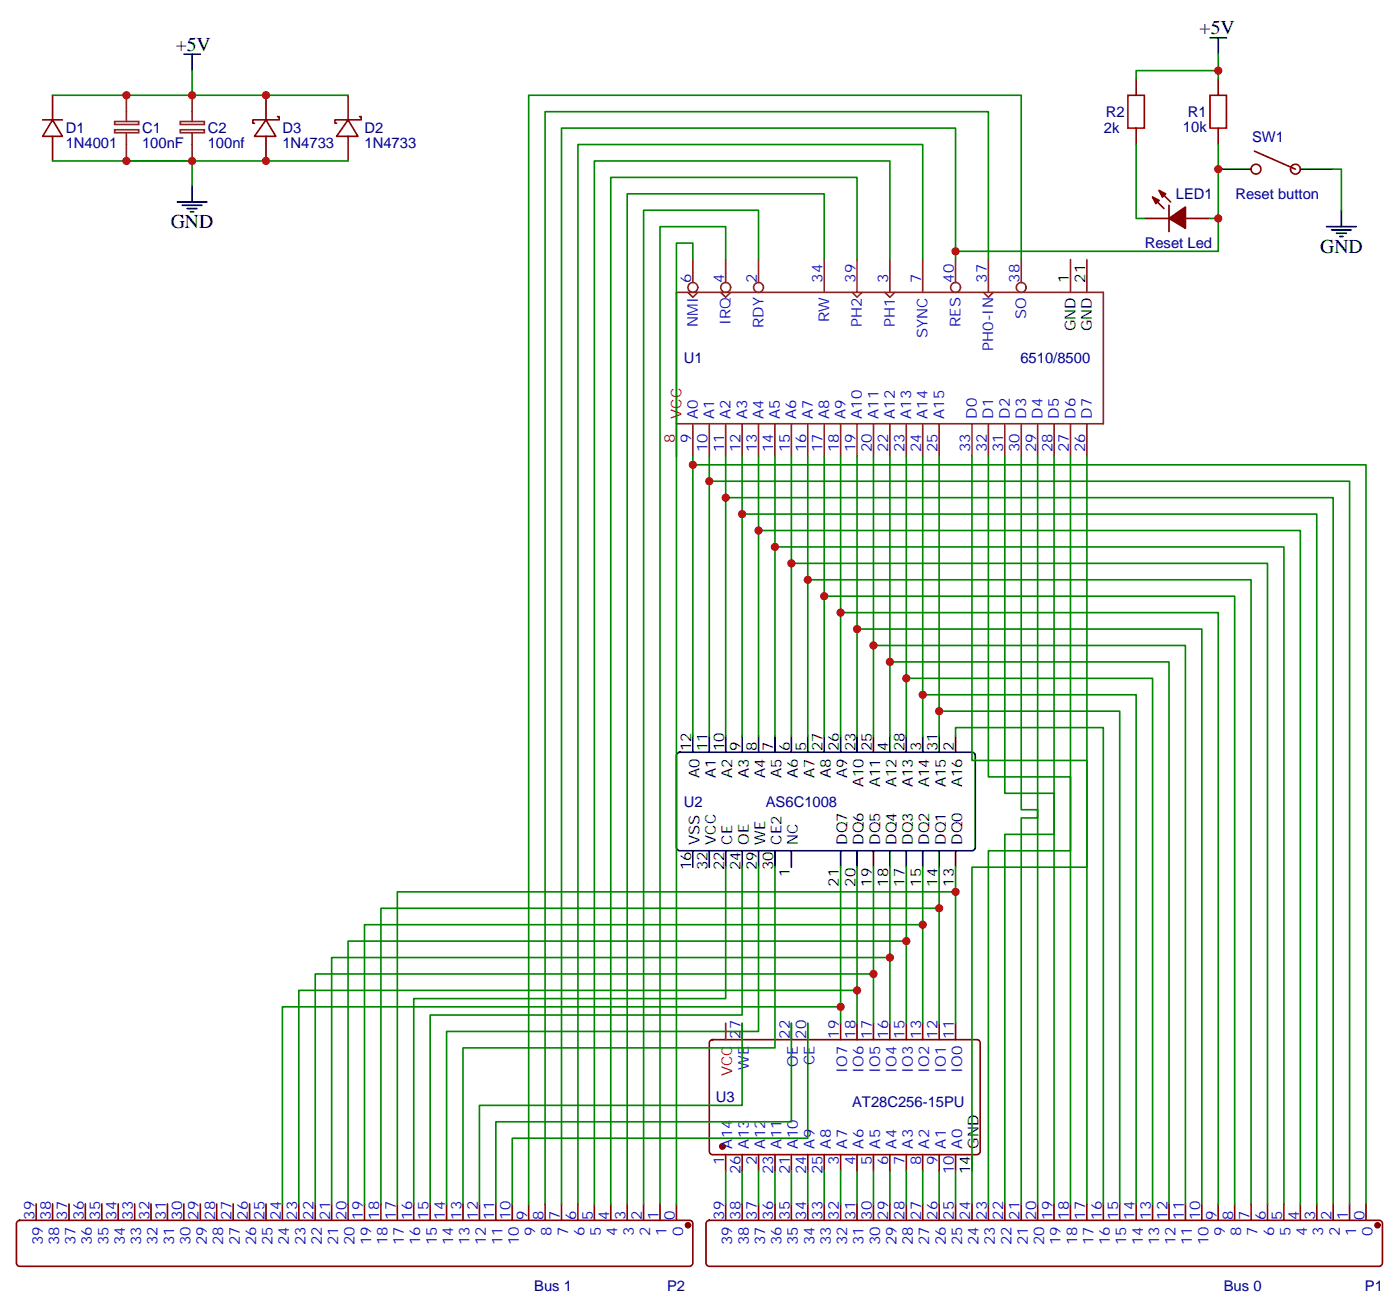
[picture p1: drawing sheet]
<svg xmlns="http://www.w3.org/2000/svg" width="301mm" height="282mm" viewBox="0 0 301 282" stroke-linecap="round" stroke-linejoin="round" font-family="sans-serif">
<g fill="none" stroke="#8c2424" stroke-width=".35">
<path d="M24.6 27.9h5.2v.6h-5.2zM24.6 26.1h5.2v.6h-5.2zM27.2 20.5v5.6M27.2 28.6v6M38.7 27.9h5.2v.6h-5.2zM38.7 26.1h5.2v.6h-5.2zM41.3 20.5v5.6M41.3 28.6v6M148.9 55.7v5M155.9 55.7v5M163 55.7v5M177.1 55.7v7.1"/>
<path d="M184.1 55.7v7.1M191.2 55.7v7.1M198.3 55.7v7.1M205.3 55.7v5M212.4 55.7v7.1M219.4 55.7v5M230 55.7v7.1M233.5 55.7v7.1M147.8 62.8l1.1 1.1 1-1.1M154.9 62.8l1 1.1 1.1-1.1M183.1 62.8l1 1.1 1.1-1.1M190.1 62.8l1.1 1.1 1.1-1.1"/>
<path d="M211.3 62.8l1.1 1.1 1-1.1M145.3 91h91.8v-28.2h-91.8v35.3M148.9 91v7.1M152.4 91v7.1M155.9 91v7.1M159.5 91v7.1M163 91v7.1M166.5 91v7.1M170 91v7.1M173.6 91v7.1M177.1 91v7.1M180.6 91v7.1"/>
<path d="M184.1 91v7.1M187.7 91v7.1M191.2 91v7.1M194.7 91v7.1M198.3 91v7.1M201.8 91v7.1M208.8 91v7.1M212.4 91v7.1M215.9 91v7.1M219.4 91v7.1M223 91v7.1M226.5 91v7.1"/>
<path d="M230 91v7.1M233.5 91v7.1"/>
<circle cx="148.9" cy="61.7" r="1.06"/>
<circle cx="155.9" cy="61.7" r="1.06"/>
<circle cx="163" cy="61.7" r="1.06"/>
<circle cx="205.3" cy="61.7" r="1.06"/>
<circle cx="219.4" cy="61.7" r="1.06"/>
</g>
<g fill="none" stroke="#000" stroke-width=".35">
<path d="M39.5 11.6h3.5M41.3 11.6v3.6M260 8.1h3.5M261.8 8.1v3.5M41.3 39.9v3.5M261.8 36.3h7M279.4 36.3h7.1M38.1 43.4h6.3M39.2 44.1h4.2M40.2 44.8h2.1M40.9 45.5h.7M285 48.7h6.4"/>
<path d="M286.1 49.4h4.2M287.2 50.1h2.1M287.9 50.8h.7M288.2 45.2v3.5M148.9 158v3.6M152.4 158v3.6M155.9 158v3.6M159.5 158v3.6M163 158v3.6M166.5 158v3.6M170 158v3.6M173.6 158v3.6"/>
<path d="M177.1 158v3.6M180.6 158v3.6M184.1 158v3.6M187.7 158v3.6M191.2 158v3.6M194.7 158v3.6M198.3 158v3.6M201.8 158v3.6M205.3 158v3.6M145.6 161.8l.4-.2h62.8a.71 .71 0 0 1 .7 .7v19.7a.76 .76 0 0 1-.7 .7h-62.8a.76 .76 0 0 1-.7-.7v-19.7zM148.9 182.7v3.6M152.4 182.7v3.6"/>
<path d="M155.9 182.7v3.6M159.5 182.7v3.6M163 182.7v3.6M166.5 182.7v3.6M170 182.7v3.6M180.6 182.7v3.6M184.1 182.7v3.6M187.7 182.7v3.6M191.2 182.7v3.6M194.7 182.7v3.6M198.3 182.7v3.6M201.8 182.7v3.6"/>
<path d="M205.3 182.7v3.6M208.8 248v3.5"/>
</g>
<g fill="none" stroke="#870000" stroke-width=".35">
<path d="M244.1 16.9v3.6M261.8 16.9v3.6M9.2 25.8h4.2M11.3 25.8l2.1 3.5h-4.2zM11.3 20.5v5.3M11.3 29.3v5.3M57.1 25.8l2.2 3.5h-4.6zM57.1 20.5v5.3M57.1 29.3v5.3M59.6 25h.4v.8h-5.7v.7h.4M74.8 25.8l2.1 3.5h-4.6zM74.8 20.5v5.3"/>
<path d="M74.8 29.3v5.3M77.3 25h.3v.8h-5.6v.7h.3M244.1 27.5v3.5M261.8 27.5v3.5M268.8 36.3a1.06 1.06 0 0 1 1.5-.9 1.06 1.06 0 0 1 .3 1.7 1.06 1.06 0 0 1-1.7-.4l-.1-.4M269.5 32.5l8.8 3.8M277.3 36.3a1.06 1.06 0 0 1 1.5-.9 1.06 1.06 0 0 1 .3 1.7 1.06 1.06 0 0 1-1.8-.4v-.4M245.9 46.9h5.3M247.6 42.3l2.5 2.5M249.1 40.9l2.4 2.5M251.2 44.1v5.6M254.7 46.9h5.3"/>
<path d="M159.5 219.8v3.5M170 219.8v3.5M173.6 219.8v3.5M180.6 219.8v3.5M184.1 219.8v3.5M187.7 219.8v3.5M191.2 219.8v3.5M194.7 219.8v3.5M198.3 219.8v3.5M201.8 219.8v3.5M205.3 219.8v3.5M152.6 223.5l.5-.2h56.8a.71 .71 0 0 1 .7 .7v23.3a.76 .76 0 0 1-.7 .7h-56.8a.76 .76 0 0 1-.7-.7v-23.3z"/>
<path d="M7.8 258.6v3.5M11.3 258.6v3.5M14.8 258.6v3.5M18.3 258.6v3.5M21.9 258.6v3.5M25.4 258.6v3.5M28.9 258.6v3.5M32.5 258.6v3.5M36 258.6v3.5M39.5 258.6v3.5M43 258.6v3.5M46.6 258.6v3.5"/>
<path d="M50.1 258.6v3.5M53.6 258.6v3.5M57.1 258.6v3.5M60.7 258.6v3.5M64.2 258.6v3.5M67.7 258.6v3.5M71.3 258.6v3.5M74.8 258.6v3.5M78.3 258.6v3.5M81.8 258.6v3.5M85.4 258.6v3.5M88.9 258.6v3.5"/>
<path d="M92.4 258.6v3.5M96 258.6v3.5M99.5 258.6v3.5M103 258.6v3.5M106.5 258.6v3.5M110.1 258.6v3.5M113.6 258.6v3.5M117.1 258.6v3.5M120.6 258.6v3.5M124.2 258.6v3.5M127.7 258.6v3.5M131.2 258.6v3.5"/>
<path d="M134.8 258.6v3.5M138.3 258.6v3.5M141.8 258.6v3.5M145.3 258.6v3.5M155.9 248v3.5M155.9 258.6v3.5M159.5 248v3.5M159.5 258.6v3.5M163 248v3.5M163 258.6v3.5M166.5 248v3.5M166.5 258.6v3.5"/>
<path d="M170 248v3.5M170 258.6v3.5M173.6 248v3.5M173.6 258.6v3.5M177.1 248v3.5M177.1 258.6v3.5M180.6 248v3.5M180.6 258.6v3.5M184.1 248v3.5M184.1 258.6v3.5M187.7 248v3.5M187.7 258.6v3.5"/>
<path d="M191.2 248v3.5M191.2 258.6v3.5M194.7 248v3.5M194.7 258.6v3.5M198.3 248v3.5M198.3 258.6v3.5M201.8 248v3.5M201.8 258.6v3.5M205.3 248v3.5M205.3 258.6v3.5M208.8 258.6v3.5M212.4 258.6v3.5"/>
<path d="M215.9 258.6v3.5M219.4 258.6v3.5M223 258.6v3.5M226.5 258.6v3.5M230 258.6v3.5M233.5 258.6v3.5M237.1 258.6v3.5M240.6 258.6v3.5M244.1 258.6v3.5M247.6 258.6v3.5M251.2 258.6v3.5M254.7 258.6v3.5"/>
<path d="M258.2 258.6v3.5M261.8 258.6v3.5M265.3 258.6v3.5M268.8 258.6v3.5M272.3 258.6v3.5M275.9 258.6v3.5M279.4 258.6v3.5M282.9 258.6v3.5M286.5 258.6v3.5M290 258.6v3.5M293.5 258.6v3.5M3.8 262.3l.4-.2h144a.71 .71 0 0 1 .7 .7v8.5a.76 .76 0 0 1-.7 .7h-144a.76 .76 0 0 1-.7-.7v-8.5z"/>
<path d="M151.9 262.3l.5-.2h143.9a.71 .71 0 0 1 .7 .7v8.5a.76 .76 0 0 1-.7 .7h-143.9a.76 .76 0 0 1-.7-.7v-8.5z"/>
</g>
<g fill="#870000" stroke="#870000" stroke-width=".35">
<path d="M247.6 42.3l1.5 .7-.7 .7z"/>
<path d="M249.1 40.9l1.4 .7-.7 .7z"/>
<path d="M251.2 46.9l3.5-2.5v4.6z"/>
<circle cx="155.2" cy="246.2" r=".53"/>
<circle cx="296" cy="263.2" r=".53"/>
<circle cx="147.8" cy="263.2" r=".53"/>
</g>
<path d="M155.9 219.8v3.5" fill="none" stroke="#f00" stroke-width=".35"/>
<path d="M242.4 20.5h3.5v7h-3.5zM260 20.5h3.5v7h-3.5z" fill="none" stroke="#a10000" stroke-width=".35"/>
<g fill="none" stroke="#008700" stroke-width=".35">
<path d="M41.3 15.2v5.3h-30M261.8 15.2h-17.7v1.7M261.8 11.6v5.3M11.3 34.6h63.5M27.2 34.6h14.1v5.3M41.3 20.5h33.5M244.1 31v15.9h1.8M261.8 31v15.9h-1.8M286.5 36.3h1.7v8.9M148.9 55.7v-3.5h-3.6v206.4M155.9 55.7v-7h-14.1v209.9M163 55.7v-10.5h-24.7v213.4"/>
<path d="M177.1 55.7v-14.1h-42.3v217M184.1 55.7v-17.6h-52.9v220.5M191.2 55.7v-21.1h-63.5v224M198.3 55.7v-24.7h-74.1v227.6M205.3 55.7v-28.2h-84.7v231.1M212.4 55.7v-31.7h-95.3v234.6M219.4 55.7v-35.2h-105.8v238.1M261.8 46.9v7.1h-56.5M148.9 99.8h144.6v158.8M148.9 98.1v59.9M152.4 98.1v59.9M155.9 98.1v59.9"/>
<path d="M159.5 98.1v59.9M163 98.1v59.9M166.5 98.1v59.9M170 98.1v59.9M173.6 98.1v59.9M177.1 98.1v59.9M180.6 98.1v59.9M184.1 98.1v59.9M187.7 98.1v59.9M191.2 98.1v59.9M194.7 98.1v59.9M198.3 98.1v59.9"/>
<path d="M201.8 98.1v59.9M208.8 98.1v65.2h24.7v95.3M212.4 98.1v68.8h17.6v91.7M215.9 98.1v72.3h10.6v88.2M219.4 98.1v75.8h3.6v84.7M223 98.1v77.6h-3.6v82.9M226.5 98.1v81.1h-10.6v79.4M230 98.1v84.6h-17.6v75.9M233.5 98.1v88.2h-24.7v72.3M152.4 103.4h137.6v155.2M155.9 106.9h130.6v151.7M159.5 110.4h123.4v148.2"/>
<path d="M163 113.9h116.4v144.7M166.5 117.5h109.4v141.1M170 121h102.3v137.6M173.6 124.5h95.2v134.1M177.1 128.1h88.2v130.5M180.6 131.6h81.2v127M184.1 135.1h74.1v123.5M187.7 138.6h67v120M191.2 142.2h60v116.4M194.7 145.7h52.9v112.9M198.3 149.2h45.8v109.4M201.8 152.8h38.8v105.8"/>
<path d="M205.3 158v-1.7h31.8v102.3M155.9 186.3v28.2h-67v44.1M159.5 186.3v31.7h-67.1v40.6M163 186.3v35.2h-67v37.1M166.5 186.3v38.8h-67v33.5M180.6 186.3v33.5M184.1 186.3v33.5M187.7 186.3v33.5M191.2 186.3v33.5M194.7 186.3v33.5M198.3 198.6h-120v60M198.3 186.3v33.5"/>
<path d="M201.8 195.1h-120v63.5M201.8 186.3v33.5M205.3 191.6h-119.9v67M205.3 186.3v33.5M159.5 219.8v17.6h-56.5v21.2M170 219.8v21.1h-63.5v17.7M173.6 219.8v24.7h-63.5v14.1M180.6 216.3h-119.9v42.3M184.1 212.7h-119.9v45.9M187.7 209.2h-120v49.4M191.2 205.7h-119.9v52.9M194.7 202.1h-119.9v56.5"/>
<path d="M155.9 251.5v7.1M159.5 251.5v7.1M163 251.5v7.1M166.5 251.5v7.1M170 251.5v7.1M173.6 251.5v7.1M177.1 251.5v7.1M180.6 251.5v7.1M184.1 251.5v7.1M187.7 251.5v7.1M191.2 251.5v7.1M194.7 251.5v7.1"/>
<path d="M198.3 251.5v7.1M201.8 251.5v7.1M205.3 251.5v7.1"/>
</g>
<g fill="#c00">
<circle cx="198.3" cy="149.2" r=".88"/>
<circle cx="191.2" cy="142.2" r=".88"/>
<circle cx="184.2" cy="135.1" r=".88"/>
<circle cx="177.1" cy="128.1" r=".88"/>
<circle cx="170" cy="121" r=".88"/>
<circle cx="163" cy="113.9" r=".88"/>
<circle cx="155.9" cy="106.9" r=".88"/>
<circle cx="152.4" cy="103.4" r=".88"/>
<circle cx="159.5" cy="110.4" r=".88"/>
<circle cx="166.5" cy="117.5" r=".88"/>
<circle cx="173.6" cy="124.5" r=".88"/>
<circle cx="180.6" cy="131.6" r=".88"/>
<circle cx="187.7" cy="138.6" r=".88"/>
<circle cx="194.7" cy="145.7" r=".88"/>
<circle cx="201.8" cy="152.8" r=".88"/>
<circle cx="148.9" cy="99.8" r=".88"/>
<circle cx="205.3" cy="191.6" r=".88"/>
<circle cx="201.8" cy="195.1" r=".88"/>
<circle cx="198.3" cy="198.6" r=".88"/>
<circle cx="194.7" cy="202.1" r=".88"/>
<circle cx="191.2" cy="205.7" r=".88"/>
<circle cx="187.7" cy="209.2" r=".88"/>
<circle cx="184.2" cy="212.7" r=".88"/>
<circle cx="180.6" cy="216.3" r=".88"/>
<circle cx="27.2" cy="34.6" r=".88"/>
<circle cx="57.2" cy="34.6" r=".88"/>
<circle cx="41.3" cy="34.6" r=".88"/>
<circle cx="41.3" cy="20.5" r=".88"/>
<circle cx="27.2" cy="20.5" r=".88"/>
<circle cx="57.2" cy="20.5" r=".88"/>
<circle cx="261.8" cy="36.3" r=".88"/>
<circle cx="261.8" cy="15.2" r=".88"/>
<circle cx="261.8" cy="46.9" r=".88"/>
<circle cx="205.3" cy="54" r=".88"/>
</g>
<g font-size="4.2">
<text x="37.7" y="10.9">+5V</text>
<text x="257.8" y="7.4">+5V</text>
<text x="36.7" y="49">GND</text>
<text x="283.7" y="54.3">GND</text>
</g>
<g font-size="3.2" fill="#000080">
<text x="14.1" y="28.6">D1</text>
<text x="30.5" y="28.6">C1</text>
<text x="44.6" y="28.6">C2</text>
<text x="60.7" y="28.6">D3</text>
<text x="78.3" y="28.6">D2</text>
<text x="237.2" y="28.6">2k</text>
<text x="237.6" y="25.1">R2</text>
<text x="254.2" y="28.3">10k</text>
<text x="255.2" y="25.1">R1</text>
<text x="14.1" y="31.8">1N4001</text>
<text x="30.5" y="31.8">100nF</text>
<text x="44.6" y="31.8">100nf</text>
<text x="60.7" y="31.8">1N4733</text>
<text x="78.3" y="31.8">1N4733</text>
<text x="269" y="30.4">SW1</text>
<text x="252.6" y="42.7">LED1</text>
<text x="265.4" y="42.7">Reset button</text>
<text x="246" y="53.3">Reset Led</text>
<text x="146.9" y="78.1">U1</text>
<text x="219.3" y="78.1">6510/8500</text>
<text x="146.9" y="173.3">U2</text>
<text x="164.5" y="173.3">AS6C1008</text>
<text x="153.8" y="236.8">U3</text>
<text x="183.1" y="237.8">AT28C256-15PU</text>
<text x="114.8" y="277.4">Bus 1</text>
<text x="143.3" y="277.4">P2</text>
<text x="262.9" y="277.4">Bus 0</text>
<text x="293.3" y="277.4">P1</text>
</g>
<g font-size="3.2" fill="#00f">
<text x="148.5" y="60.7" transform="rotate(-90 148.5 60.7)">6</text>
<text x="155.6" y="60.7" transform="rotate(-90 155.6 60.7)">4</text>
<text x="162.6" y="60.7" transform="rotate(-90 162.6 60.7)">2</text>
<text x="176.7" y="60.7" transform="rotate(-90 176.7 60.7)">34</text>
<text x="183.8" y="60.7" transform="rotate(-90 183.8 60.7)">39</text>
<text x="190.9" y="60.7" transform="rotate(-90 190.9 60.7)">3</text>
<text x="197.9" y="60.7" transform="rotate(-90 197.9 60.7)">7</text>
<text x="205" y="60.7" transform="rotate(-90 205 60.7)">40</text>
<text x="212" y="60.7" transform="rotate(-90 212 60.7)">37</text>
<text x="219.1" y="60.7" transform="rotate(-90 219.1 60.7)">38</text>
<text x="149.9" y="70.2" transform="rotate(-90 149.9 70.2)">NMI</text>
<text x="157" y="69.9" transform="rotate(-90 157 69.9)">IRQ</text>
<text x="164" y="70.5" transform="rotate(-90 164 70.5)">RDY</text>
<text x="178.2" y="69.2" transform="rotate(-90 178.2 69.2)">RW</text>
<text x="185.2" y="70.2" transform="rotate(-90 185.2 70.2)">PH2</text>
<text x="192.3" y="70.2" transform="rotate(-90 192.3 70.2)">PH1</text>
<text x="206.4" y="70.2" transform="rotate(-90 206.4 70.2)">RES</text>
<text x="220.5" y="68.5" transform="rotate(-90 220.5 68.5)">SO</text>
<text x="199.3" y="72.6" transform="rotate(-90 199.3 72.6)">SYNC</text>
<text x="213.4" y="75.3" transform="rotate(-90 213.4 75.3)">PH0-IN</text>
<text x="149.9" y="90" transform="rotate(-90 149.9 90)">A0</text>
<text x="153.5" y="90" transform="rotate(-90 153.5 90)">A1</text>
<text x="157" y="90" transform="rotate(-90 157 90)">A2</text>
<text x="160.5" y="90" transform="rotate(-90 160.5 90)">A3</text>
<text x="164" y="90" transform="rotate(-90 164 90)">A4</text>
<text x="167.6" y="90" transform="rotate(-90 167.6 90)">A5</text>
<text x="171.1" y="90" transform="rotate(-90 171.1 90)">A6</text>
<text x="174.6" y="90" transform="rotate(-90 174.6 90)">A7</text>
<text x="178.2" y="90" transform="rotate(-90 178.2 90)">A8</text>
<text x="181.7" y="90" transform="rotate(-90 181.7 90)">A9</text>
<text x="185.2" y="90" transform="rotate(-90 185.2 90)">A10</text>
<text x="188.7" y="90" transform="rotate(-90 188.7 90)">A11</text>
<text x="192.3" y="90" transform="rotate(-90 192.3 90)">A12</text>
<text x="195.8" y="90" transform="rotate(-90 195.8 90)">A13</text>
<text x="199.3" y="90" transform="rotate(-90 199.3 90)">A14</text>
<text x="202.8" y="90" transform="rotate(-90 202.8 90)">A15</text>
<text x="209.9" y="90" transform="rotate(-90 209.9 90)">D0</text>
<text x="213.4" y="90" transform="rotate(-90 213.4 90)">D1</text>
<text x="217" y="90" transform="rotate(-90 217 90)">D2</text>
<text x="220.5" y="90" transform="rotate(-90 220.5 90)">D3</text>
<text x="224" y="90" transform="rotate(-90 224 90)">D4</text>
<text x="227.5" y="90" transform="rotate(-90 227.5 90)">D5</text>
<text x="231.1" y="90" transform="rotate(-90 231.1 90)">D6</text>
<text x="234.6" y="90" transform="rotate(-90 234.6 90)">D7</text>
<text x="148.5" y="95.1" transform="rotate(-90 148.5 95.1)">9</text>
<text x="152" y="97.2" transform="rotate(-90 152 97.2)">10</text>
<text x="155.6" y="97.2" transform="rotate(-90 155.6 97.2)">11</text>
<text x="159.1" y="97.2" transform="rotate(-90 159.1 97.2)">12</text>
<text x="162.6" y="97.2" transform="rotate(-90 162.6 97.2)">13</text>
<text x="166.2" y="97.2" transform="rotate(-90 166.2 97.2)">14</text>
<text x="169.7" y="97.2" transform="rotate(-90 169.7 97.2)">15</text>
<text x="173.2" y="97.2" transform="rotate(-90 173.2 97.2)">16</text>
<text x="176.7" y="97.2" transform="rotate(-90 176.7 97.2)">17</text>
<text x="180.3" y="97.2" transform="rotate(-90 180.3 97.2)">18</text>
<text x="183.8" y="97.2" transform="rotate(-90 183.8 97.2)">19</text>
<text x="187.3" y="97.2" transform="rotate(-90 187.3 97.2)">20</text>
<text x="190.9" y="97.2" transform="rotate(-90 190.9 97.2)">22</text>
<text x="194.4" y="97.2" transform="rotate(-90 194.4 97.2)">23</text>
<text x="197.9" y="97.2" transform="rotate(-90 197.9 97.2)">24</text>
<text x="201.4" y="97.2" transform="rotate(-90 201.4 97.2)">25</text>
<text x="208.5" y="97.2" transform="rotate(-90 208.5 97.2)">33</text>
<text x="212" y="97.2" transform="rotate(-90 212 97.2)">32</text>
<text x="215.5" y="97.2" transform="rotate(-90 215.5 97.2)">31</text>
<text x="219.1" y="97.2" transform="rotate(-90 219.1 97.2)">30</text>
<text x="222.6" y="97.2" transform="rotate(-90 222.6 97.2)">29</text>
<text x="226.1" y="97.2" transform="rotate(-90 226.1 97.2)">28</text>
<text x="229.7" y="97.2" transform="rotate(-90 229.7 97.2)">27</text>
<text x="233.2" y="97.2" transform="rotate(-90 233.2 97.2)">26</text>
<text x="159.1" y="223.1" transform="rotate(-90 159.1 223.1)">27</text>
<text x="169.7" y="223.1" transform="rotate(-90 169.7 223.1)">22</text>
<text x="173.2" y="223.1" transform="rotate(-90 173.2 223.1)">20</text>
<text x="180.3" y="223.1" transform="rotate(-90 180.3 223.1)">19</text>
<text x="183.8" y="223.1" transform="rotate(-90 183.8 223.1)">18</text>
<text x="187.3" y="223.1" transform="rotate(-90 187.3 223.1)">17</text>
<text x="190.9" y="223.1" transform="rotate(-90 190.9 223.1)">16</text>
<text x="194.4" y="223.1" transform="rotate(-90 194.4 223.1)">15</text>
<text x="197.9" y="223.1" transform="rotate(-90 197.9 223.1)">13</text>
<text x="201.4" y="223.1" transform="rotate(-90 201.4 223.1)">12</text>
<text x="205" y="223.1" transform="rotate(-90 205 223.1)">11</text>
<text x="160.9" y="229.8" transform="rotate(-90 160.9 229.8)">WE</text>
<text x="171.4" y="229.1" transform="rotate(-90 171.4 229.1)">OE</text>
<text x="175" y="228.8" transform="rotate(-90 175 228.8)">CE</text>
<text x="182" y="230.5" transform="rotate(-90 182 230.5)">IO7</text>
<text x="185.6" y="230.5" transform="rotate(-90 185.6 230.5)">IO6</text>
<text x="189.1" y="230.5" transform="rotate(-90 189.1 230.5)">IO5</text>
<text x="192.6" y="230.5" transform="rotate(-90 192.6 230.5)">IO4</text>
<text x="196.1" y="230.5" transform="rotate(-90 196.1 230.5)">IO3</text>
<text x="199.7" y="230.5" transform="rotate(-90 199.7 230.5)">IO2</text>
<text x="203.2" y="230.5" transform="rotate(-90 203.2 230.5)">IO1</text>
<text x="206.7" y="230.5" transform="rotate(-90 206.7 230.5)">IO0</text>
<text x="155.6" y="250.2" transform="rotate(-90 155.6 250.2)">1</text>
<text x="157.3" y="246.7" transform="rotate(-90 157.3 246.7)">A14</text>
<text x="160.9" y="246.7" transform="rotate(-90 160.9 246.7)">A13</text>
<text x="162.6" y="250.2" transform="rotate(-90 162.6 250.2)">2</text>
<text x="164.4" y="246.7" transform="rotate(-90 164.4 246.7)">A12</text>
<text x="167.9" y="246.7" transform="rotate(-90 167.9 246.7)">A11</text>
<text x="171.4" y="246.7" transform="rotate(-90 171.4 246.7)">A10</text>
<text x="175" y="246.7" transform="rotate(-90 175 246.7)">A9</text>
<text x="178.5" y="246.7" transform="rotate(-90 178.5 246.7)">A8</text>
<text x="180.3" y="250.2" transform="rotate(-90 180.3 250.2)">3</text>
<text x="182" y="246.7" transform="rotate(-90 182 246.7)">A7</text>
<text x="183.8" y="250.2" transform="rotate(-90 183.8 250.2)">4</text>
<text x="185.6" y="246.7" transform="rotate(-90 185.6 246.7)">A6</text>
<text x="187.3" y="250.2" transform="rotate(-90 187.3 250.2)">5</text>
<text x="189.1" y="246.7" transform="rotate(-90 189.1 246.7)">A5</text>
<text x="190.9" y="250.2" transform="rotate(-90 190.9 250.2)">6</text>
<text x="192.6" y="246.7" transform="rotate(-90 192.6 246.7)">A4</text>
<text x="194.4" y="250.2" transform="rotate(-90 194.4 250.2)">7</text>
<text x="196.1" y="246.7" transform="rotate(-90 196.1 246.7)">A3</text>
<text x="197.9" y="250.2" transform="rotate(-90 197.9 250.2)">8</text>
<text x="199.7" y="246.7" transform="rotate(-90 199.7 246.7)">A2</text>
<text x="201.4" y="250.2" transform="rotate(-90 201.4 250.2)">9</text>
<text x="203.2" y="246.7" transform="rotate(-90 203.2 246.7)">A1</text>
<text x="206.7" y="246.7" transform="rotate(-90 206.7 246.7)">A0</text>
<text x="159.1" y="252.2" transform="rotate(-90 159.1 252.2)">26</text>
<text x="166.2" y="252.2" transform="rotate(-90 166.2 252.2)">23</text>
<text x="169.7" y="252.2" transform="rotate(-90 169.7 252.2)">21</text>
<text x="173.2" y="252.2" transform="rotate(-90 173.2 252.2)">24</text>
<text x="176.7" y="252.2" transform="rotate(-90 176.7 252.2)">25</text>
<text x="205" y="252.2" transform="rotate(-90 205 252.2)">10</text>
<text x="7.4" y="261.9" transform="rotate(-90 7.4 261.9)">39</text>
<text x="10.9" y="261.9" transform="rotate(-90 10.9 261.9)">38</text>
<text x="14.5" y="261.9" transform="rotate(-90 14.5 261.9)">37</text>
<text x="18" y="261.9" transform="rotate(-90 18 261.9)">36</text>
<text x="21.5" y="261.9" transform="rotate(-90 21.5 261.9)">35</text>
<text x="25" y="261.9" transform="rotate(-90 25 261.9)">34</text>
<text x="28.6" y="261.9" transform="rotate(-90 28.6 261.9)">33</text>
<text x="32.1" y="261.9" transform="rotate(-90 32.1 261.9)">32</text>
<text x="35.6" y="261.9" transform="rotate(-90 35.6 261.9)">31</text>
<text x="39.2" y="261.9" transform="rotate(-90 39.2 261.9)">30</text>
<text x="42.7" y="261.9" transform="rotate(-90 42.7 261.9)">29</text>
<text x="46.2" y="261.9" transform="rotate(-90 46.2 261.9)">28</text>
<text x="49.7" y="261.9" transform="rotate(-90 49.7 261.9)">27</text>
<text x="53.3" y="261.9" transform="rotate(-90 53.3 261.9)">26</text>
<text x="56.8" y="261.9" transform="rotate(-90 56.8 261.9)">25</text>
<text x="60.3" y="261.9" transform="rotate(-90 60.3 261.9)">24</text>
<text x="63.9" y="261.9" transform="rotate(-90 63.9 261.9)">23</text>
<text x="67.4" y="261.9" transform="rotate(-90 67.4 261.9)">22</text>
<text x="70.9" y="261.9" transform="rotate(-90 70.9 261.9)">21</text>
<text x="74.4" y="261.9" transform="rotate(-90 74.4 261.9)">20</text>
<text x="78" y="261.9" transform="rotate(-90 78 261.9)">19</text>
<text x="81.5" y="261.9" transform="rotate(-90 81.5 261.9)">18</text>
<text x="85" y="261.9" transform="rotate(-90 85 261.9)">17</text>
<text x="88.5" y="261.9" transform="rotate(-90 88.5 261.9)">16</text>
<text x="92.1" y="261.9" transform="rotate(-90 92.1 261.9)">15</text>
<text x="95.6" y="261.9" transform="rotate(-90 95.6 261.9)">14</text>
<text x="99.1" y="261.9" transform="rotate(-90 99.1 261.9)">13</text>
<text x="102.7" y="261.9" transform="rotate(-90 102.7 261.9)">12</text>
<text x="106.2" y="261.9" transform="rotate(-90 106.2 261.9)">11</text>
<text x="109.7" y="261.9" transform="rotate(-90 109.7 261.9)">10</text>
<text x="113.2" y="261.9" transform="rotate(-90 113.2 261.9)">9</text>
<text x="116.8" y="261.9" transform="rotate(-90 116.8 261.9)">8</text>
<text x="120.3" y="261.9" transform="rotate(-90 120.3 261.9)">7</text>
<text x="123.8" y="261.9" transform="rotate(-90 123.8 261.9)">6</text>
<text x="127.4" y="261.9" transform="rotate(-90 127.4 261.9)">5</text>
<text x="130.9" y="261.9" transform="rotate(-90 130.9 261.9)">4</text>
<text x="134.4" y="261.9" transform="rotate(-90 134.4 261.9)">3</text>
<text x="137.9" y="261.9" transform="rotate(-90 137.9 261.9)">2</text>
<text x="141.5" y="261.9" transform="rotate(-90 141.5 261.9)">1</text>
<text x="145" y="261.9" transform="rotate(-90 145 261.9)">0</text>
<text x="155.6" y="261.9" transform="rotate(-90 155.6 261.9)">39</text>
<text x="159.1" y="261.9" transform="rotate(-90 159.1 261.9)">38</text>
<text x="162.6" y="261.9" transform="rotate(-90 162.6 261.9)">37</text>
<text x="166.2" y="261.9" transform="rotate(-90 166.2 261.9)">36</text>
<text x="169.7" y="261.9" transform="rotate(-90 169.7 261.9)">35</text>
<text x="173.2" y="261.9" transform="rotate(-90 173.2 261.9)">34</text>
<text x="176.7" y="261.9" transform="rotate(-90 176.7 261.9)">33</text>
<text x="180.3" y="261.9" transform="rotate(-90 180.3 261.9)">32</text>
<text x="183.8" y="261.9" transform="rotate(-90 183.8 261.9)">31</text>
<text x="187.3" y="261.9" transform="rotate(-90 187.3 261.9)">30</text>
<text x="190.9" y="261.9" transform="rotate(-90 190.9 261.9)">29</text>
<text x="194.4" y="261.9" transform="rotate(-90 194.4 261.9)">28</text>
<text x="197.9" y="261.9" transform="rotate(-90 197.9 261.9)">27</text>
<text x="201.4" y="261.9" transform="rotate(-90 201.4 261.9)">26</text>
<text x="205" y="261.9" transform="rotate(-90 205 261.9)">25</text>
<text x="208.5" y="261.9" transform="rotate(-90 208.5 261.9)">24</text>
<text x="212" y="261.9" transform="rotate(-90 212 261.9)">23</text>
<text x="215.5" y="261.9" transform="rotate(-90 215.5 261.9)">22</text>
<text x="219.1" y="261.9" transform="rotate(-90 219.1 261.9)">21</text>
<text x="222.6" y="261.9" transform="rotate(-90 222.6 261.9)">20</text>
<text x="226.1" y="261.9" transform="rotate(-90 226.1 261.9)">19</text>
<text x="229.7" y="261.9" transform="rotate(-90 229.7 261.9)">18</text>
<text x="233.2" y="261.9" transform="rotate(-90 233.2 261.9)">17</text>
<text x="236.7" y="261.9" transform="rotate(-90 236.7 261.9)">16</text>
<text x="240.2" y="261.9" transform="rotate(-90 240.2 261.9)">15</text>
<text x="243.8" y="261.9" transform="rotate(-90 243.8 261.9)">14</text>
<text x="247.3" y="261.9" transform="rotate(-90 247.3 261.9)">13</text>
<text x="250.8" y="261.9" transform="rotate(-90 250.8 261.9)">12</text>
<text x="254.4" y="261.9" transform="rotate(-90 254.4 261.9)">11</text>
<text x="257.9" y="261.9" transform="rotate(-90 257.9 261.9)">10</text>
<text x="261.4" y="261.9" transform="rotate(-90 261.4 261.9)">9</text>
<text x="264.9" y="261.9" transform="rotate(-90 264.9 261.9)">8</text>
<text x="268.5" y="261.9" transform="rotate(-90 268.5 261.9)">7</text>
<text x="272" y="261.9" transform="rotate(-90 272 261.9)">6</text>
<text x="275.5" y="261.9" transform="rotate(-90 275.5 261.9)">5</text>
<text x="279" y="261.9" transform="rotate(-90 279 261.9)">4</text>
<text x="282.6" y="261.9" transform="rotate(-90 282.6 261.9)">3</text>
<text x="286.1" y="261.9" transform="rotate(-90 286.1 261.9)">2</text>
<text x="289.6" y="261.9" transform="rotate(-90 289.6 261.9)">1</text>
<text x="293.2" y="261.9" transform="rotate(-90 293.2 261.9)">0</text>
<text x="9.2" y="267.5" transform="rotate(-90 9.2 267.5)">39</text>
<text x="12.7" y="267.5" transform="rotate(-90 12.7 267.5)">38</text>
<text x="16.2" y="267.5" transform="rotate(-90 16.2 267.5)">37</text>
<text x="19.8" y="267.5" transform="rotate(-90 19.8 267.5)">36</text>
<text x="23.3" y="267.5" transform="rotate(-90 23.3 267.5)">35</text>
<text x="26.8" y="267.5" transform="rotate(-90 26.8 267.5)">34</text>
<text x="30.3" y="267.5" transform="rotate(-90 30.3 267.5)">33</text>
<text x="33.9" y="267.5" transform="rotate(-90 33.9 267.5)">32</text>
<text x="37.4" y="267.5" transform="rotate(-90 37.4 267.5)">31</text>
<text x="40.9" y="267.5" transform="rotate(-90 40.9 267.5)">30</text>
<text x="44.4" y="267.5" transform="rotate(-90 44.4 267.5)">29</text>
<text x="48" y="267.5" transform="rotate(-90 48 267.5)">28</text>
<text x="51.5" y="267.5" transform="rotate(-90 51.5 267.5)">27</text>
<text x="55" y="267.5" transform="rotate(-90 55 267.5)">26</text>
<text x="58.6" y="267.5" transform="rotate(-90 58.6 267.5)">25</text>
<text x="62.1" y="267.5" transform="rotate(-90 62.1 267.5)">24</text>
<text x="65.6" y="267.5" transform="rotate(-90 65.6 267.5)">23</text>
<text x="69.1" y="267.5" transform="rotate(-90 69.1 267.5)">22</text>
<text x="72.7" y="267.5" transform="rotate(-90 72.7 267.5)">21</text>
<text x="76.2" y="267.5" transform="rotate(-90 76.2 267.5)">20</text>
<text x="79.7" y="267.5" transform="rotate(-90 79.7 267.5)">19</text>
<text x="83.3" y="267.5" transform="rotate(-90 83.3 267.5)">18</text>
<text x="86.8" y="267.5" transform="rotate(-90 86.8 267.5)">17</text>
<text x="90.3" y="267.5" transform="rotate(-90 90.3 267.5)">16</text>
<text x="93.8" y="267.5" transform="rotate(-90 93.8 267.5)">15</text>
<text x="97.4" y="267.5" transform="rotate(-90 97.4 267.5)">14</text>
<text x="100.9" y="267.5" transform="rotate(-90 100.9 267.5)">13</text>
<text x="104.4" y="267.5" transform="rotate(-90 104.4 267.5)">12</text>
<text x="107.9" y="267.5" transform="rotate(-90 107.9 267.5)">11</text>
<text x="111.5" y="267.5" transform="rotate(-90 111.5 267.5)">10</text>
<text x="115" y="265.4" transform="rotate(-90 115 265.4)">9</text>
<text x="118.5" y="265.4" transform="rotate(-90 118.5 265.4)">8</text>
<text x="122.1" y="265.4" transform="rotate(-90 122.1 265.4)">7</text>
<text x="125.6" y="265.4" transform="rotate(-90 125.6 265.4)">6</text>
<text x="129.1" y="265.4" transform="rotate(-90 129.1 265.4)">5</text>
<text x="132.6" y="265.4" transform="rotate(-90 132.6 265.4)">4</text>
<text x="136.2" y="265.4" transform="rotate(-90 136.2 265.4)">3</text>
<text x="139.7" y="265.4" transform="rotate(-90 139.7 265.4)">2</text>
<text x="143.2" y="265.4" transform="rotate(-90 143.2 265.4)">1</text>
<text x="146.8" y="265.4" transform="rotate(-90 146.8 265.4)">0</text>
<text x="157.3" y="267.5" transform="rotate(-90 157.3 267.5)">39</text>
<text x="160.9" y="267.5" transform="rotate(-90 160.9 267.5)">38</text>
<text x="164.4" y="267.5" transform="rotate(-90 164.4 267.5)">37</text>
<text x="167.9" y="267.5" transform="rotate(-90 167.9 267.5)">36</text>
<text x="171.4" y="267.5" transform="rotate(-90 171.4 267.5)">35</text>
<text x="175" y="267.5" transform="rotate(-90 175 267.5)">34</text>
<text x="178.5" y="267.5" transform="rotate(-90 178.5 267.5)">33</text>
<text x="182" y="267.5" transform="rotate(-90 182 267.5)">32</text>
<text x="185.6" y="267.5" transform="rotate(-90 185.6 267.5)">31</text>
<text x="189.1" y="267.5" transform="rotate(-90 189.1 267.5)">30</text>
<text x="192.6" y="267.5" transform="rotate(-90 192.6 267.5)">29</text>
<text x="196.1" y="267.5" transform="rotate(-90 196.1 267.5)">28</text>
<text x="199.7" y="267.5" transform="rotate(-90 199.7 267.5)">27</text>
<text x="203.2" y="267.5" transform="rotate(-90 203.2 267.5)">26</text>
<text x="206.7" y="267.5" transform="rotate(-90 206.7 267.5)">25</text>
<text x="210.3" y="267.5" transform="rotate(-90 210.3 267.5)">24</text>
<text x="213.8" y="267.5" transform="rotate(-90 213.8 267.5)">23</text>
<text x="217.3" y="267.5" transform="rotate(-90 217.3 267.5)">22</text>
<text x="220.8" y="267.5" transform="rotate(-90 220.8 267.5)">21</text>
<text x="224.4" y="267.5" transform="rotate(-90 224.4 267.5)">20</text>
<text x="227.9" y="267.5" transform="rotate(-90 227.9 267.5)">19</text>
<text x="231.4" y="267.5" transform="rotate(-90 231.4 267.5)">18</text>
<text x="234.9" y="267.5" transform="rotate(-90 234.9 267.5)">17</text>
<text x="238.5" y="267.5" transform="rotate(-90 238.5 267.5)">16</text>
<text x="242" y="267.5" transform="rotate(-90 242 267.5)">15</text>
<text x="245.5" y="267.5" transform="rotate(-90 245.5 267.5)">14</text>
<text x="249.1" y="267.5" transform="rotate(-90 249.1 267.5)">13</text>
<text x="252.6" y="267.5" transform="rotate(-90 252.6 267.5)">12</text>
<text x="256.1" y="267.5" transform="rotate(-90 256.1 267.5)">11</text>
<text x="259.6" y="267.5" transform="rotate(-90 259.6 267.5)">10</text>
<text x="263.2" y="265.4" transform="rotate(-90 263.2 265.4)">9</text>
<text x="266.7" y="265.4" transform="rotate(-90 266.7 265.4)">8</text>
<text x="270.2" y="265.4" transform="rotate(-90 270.2 265.4)">7</text>
<text x="273.8" y="265.4" transform="rotate(-90 273.8 265.4)">6</text>
<text x="277.3" y="265.4" transform="rotate(-90 277.3 265.4)">5</text>
<text x="280.8" y="265.4" transform="rotate(-90 280.8 265.4)">4</text>
<text x="284.3" y="265.4" transform="rotate(-90 284.3 265.4)">3</text>
<text x="287.9" y="265.4" transform="rotate(-90 287.9 265.4)">2</text>
<text x="291.4" y="265.4" transform="rotate(-90 291.4 265.4)">1</text>
<text x="294.9" y="265.4" transform="rotate(-90 294.9 265.4)">0</text>
</g>
<g font-size="3.2">
<text x="229.7" y="60.7" transform="rotate(-90 229.7 60.7)">1</text>
<text x="233.2" y="60.7" transform="rotate(-90 233.2 60.7)">21</text>
<text x="231.1" y="71.1" transform="rotate(-90 231.1 71.1)">GND</text>
<text x="234.6" y="71.1" transform="rotate(-90 234.6 71.1)">GND</text>
<text x="148.5" y="161.4" transform="rotate(-90 148.5 161.4)">12</text>
<text x="152" y="161.4" transform="rotate(-90 152 161.4)">11</text>
<text x="155.6" y="161.4" transform="rotate(-90 155.6 161.4)">10</text>
<text x="159.1" y="161.4" transform="rotate(-90 159.1 161.4)">9</text>
<text x="162.6" y="161.4" transform="rotate(-90 162.6 161.4)">8</text>
<text x="166.2" y="161.4" transform="rotate(-90 166.2 161.4)">7</text>
<text x="169.7" y="161.4" transform="rotate(-90 169.7 161.4)">6</text>
<text x="173.2" y="161.4" transform="rotate(-90 173.2 161.4)">5</text>
<text x="176.7" y="161.4" transform="rotate(-90 176.7 161.4)">27</text>
<text x="180.3" y="161.4" transform="rotate(-90 180.3 161.4)">26</text>
<text x="183.8" y="161.4" transform="rotate(-90 183.8 161.4)">23</text>
<text x="187.3" y="161.4" transform="rotate(-90 187.3 161.4)">25</text>
<text x="190.9" y="161.4" transform="rotate(-90 190.9 161.4)">4</text>
<text x="194.4" y="161.4" transform="rotate(-90 194.4 161.4)">28</text>
<text x="197.9" y="161.4" transform="rotate(-90 197.9 161.4)">3</text>
<text x="201.4" y="161.4" transform="rotate(-90 201.4 161.4)">31</text>
<text x="205" y="161.4" transform="rotate(-90 205 161.4)">2</text>
<text x="150.3" y="167.1" transform="rotate(-90 150.3 167.1)">A0</text>
<text x="153.8" y="167.1" transform="rotate(-90 153.8 167.1)">A1</text>
<text x="157.3" y="167.1" transform="rotate(-90 157.3 167.1)">A2</text>
<text x="160.9" y="167.1" transform="rotate(-90 160.9 167.1)">A3</text>
<text x="164.4" y="167.1" transform="rotate(-90 164.4 167.1)">A4</text>
<text x="167.9" y="167.1" transform="rotate(-90 167.9 167.1)">A5</text>
<text x="171.4" y="167.1" transform="rotate(-90 171.4 167.1)">A6</text>
<text x="175" y="167.1" transform="rotate(-90 175 167.1)">A7</text>
<text x="178.5" y="167.1" transform="rotate(-90 178.5 167.1)">A8</text>
<text x="182" y="167.1" transform="rotate(-90 182 167.1)">A9</text>
<text x="185.6" y="169.1" transform="rotate(-90 185.6 169.1)">A10</text>
<text x="189.1" y="169.1" transform="rotate(-90 189.1 169.1)">A11</text>
<text x="192.6" y="169.1" transform="rotate(-90 192.6 169.1)">A12</text>
<text x="196.1" y="169.1" transform="rotate(-90 196.1 169.1)">A13</text>
<text x="199.7" y="169.1" transform="rotate(-90 199.7 169.1)">A14</text>
<text x="203.2" y="169.1" transform="rotate(-90 203.2 169.1)">A15</text>
<text x="206.7" y="169.1" transform="rotate(-90 206.7 169.1)">A16</text>
<text x="150.3" y="181.4" transform="rotate(-90 150.3 181.4)">VSS</text>
<text x="153.8" y="181.4" transform="rotate(-90 153.8 181.4)">VCC</text>
<text x="157.3" y="181.4" transform="rotate(-90 157.3 181.4)">CE</text>
<text x="160.9" y="181.4" transform="rotate(-90 160.9 181.4)">OE</text>
<text x="164.4" y="181.4" transform="rotate(-90 164.4 181.4)">WE</text>
<text x="167.9" y="181.4" transform="rotate(-90 167.9 181.4)">CE2</text>
<text x="171.4" y="181.4" transform="rotate(-90 171.4 181.4)">NC</text>
<text x="182" y="181.4" transform="rotate(-90 182 181.4)">DQ7</text>
<text x="185.6" y="181.4" transform="rotate(-90 185.6 181.4)">DQ6</text>
<text x="189.1" y="181.4" transform="rotate(-90 189.1 181.4)">DQ5</text>
<text x="192.6" y="181.4" transform="rotate(-90 192.6 181.4)">DQ4</text>
<text x="196.1" y="181.4" transform="rotate(-90 196.1 181.4)">DQ3</text>
<text x="199.7" y="181.4" transform="rotate(-90 199.7 181.4)">DQ2</text>
<text x="203.2" y="181.4" transform="rotate(-90 203.2 181.4)">DQ1</text>
<text x="206.7" y="181.4" transform="rotate(-90 206.7 181.4)">DQ0</text>
<text x="148.5" y="186.9" transform="rotate(-90 148.5 186.9)">16</text>
<text x="152" y="186.9" transform="rotate(-90 152 186.9)">32</text>
<text x="155.6" y="186.9" transform="rotate(-90 155.6 186.9)">22</text>
<text x="159.1" y="186.9" transform="rotate(-90 159.1 186.9)">24</text>
<text x="162.6" y="186.9" transform="rotate(-90 162.6 186.9)">29</text>
<text x="166.2" y="186.9" transform="rotate(-90 166.2 186.9)">30</text>
<text x="169.7" y="188.5" transform="rotate(-90 169.7 188.5)">1</text>
<text x="180.3" y="190.5" transform="rotate(-90 180.3 190.5)">21</text>
<text x="183.8" y="190.5" transform="rotate(-90 183.8 190.5)">20</text>
<text x="187.3" y="190.5" transform="rotate(-90 187.3 190.5)">19</text>
<text x="190.9" y="190.5" transform="rotate(-90 190.9 190.5)">18</text>
<text x="194.4" y="190.5" transform="rotate(-90 194.4 190.5)">17</text>
<text x="197.9" y="190.5" transform="rotate(-90 197.9 190.5)">15</text>
<text x="201.4" y="190.5" transform="rotate(-90 201.4 190.5)">14</text>
<text x="205" y="190.5" transform="rotate(-90 205 190.5)">13</text>
<text x="210.3" y="246.7" transform="rotate(-90 210.3 246.7)">GND</text>
<text x="208.5" y="252.2" transform="rotate(-90 208.5 252.2)">14</text>
</g>
<g font-size="3.2" fill="#f00">
<text x="146.4" y="90" transform="rotate(-90 146.4 90)">VCC</text>
<text x="145" y="95.1" transform="rotate(-90 145 95.1)">8</text>
<text x="157.3" y="231.2" transform="rotate(-90 157.3 231.2)">VCC</text>
</g>
</svg>
